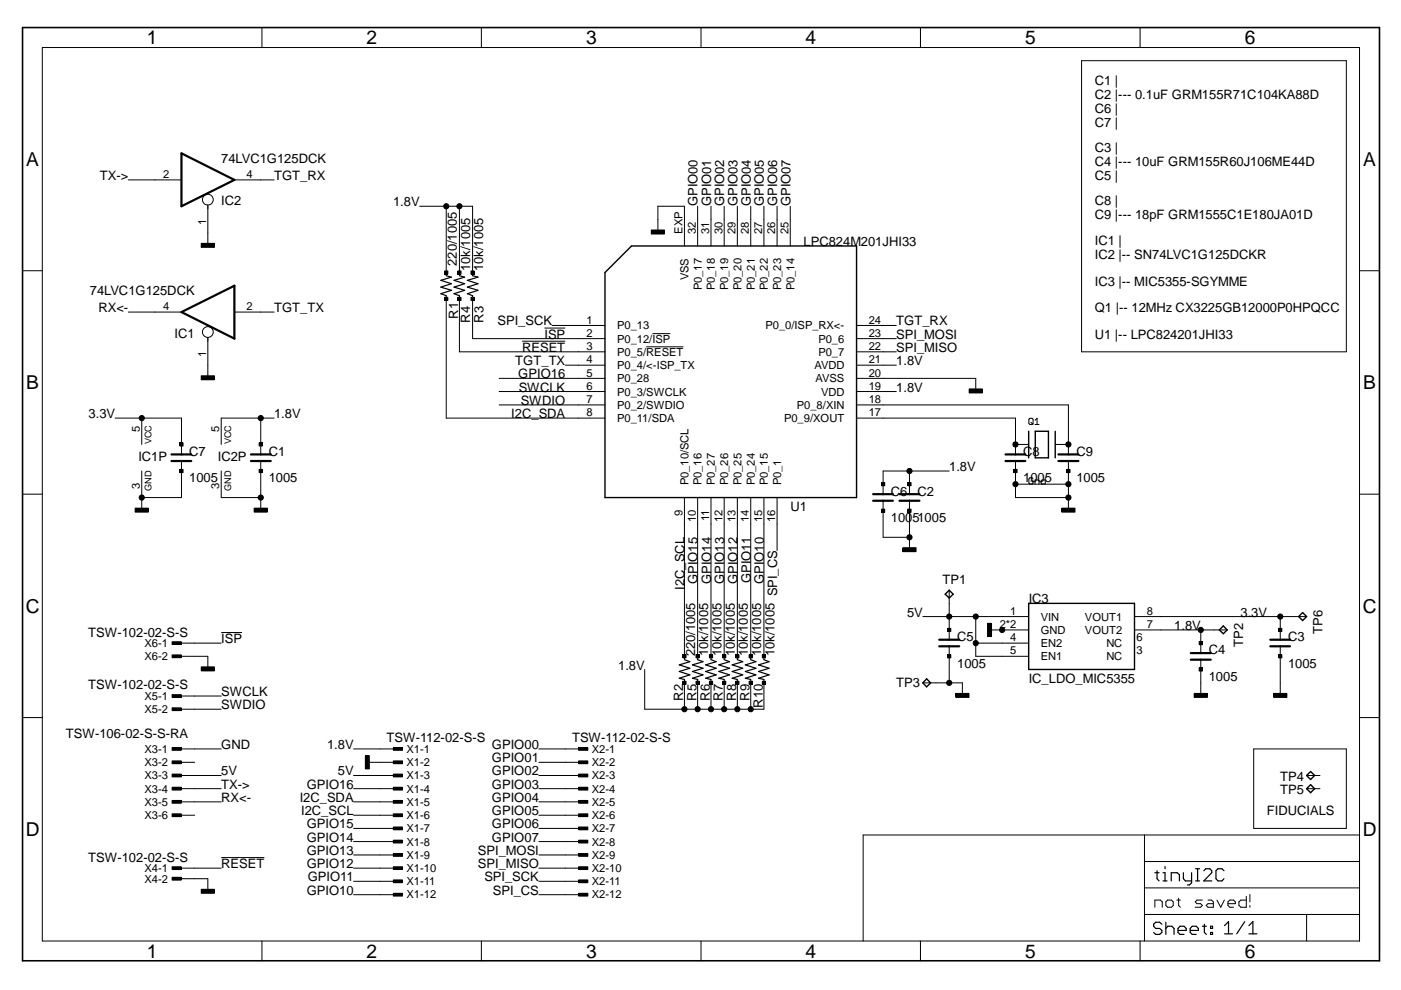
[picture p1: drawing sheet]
<svg xmlns="http://www.w3.org/2000/svg" width="297mm" height="210mm" viewBox="0 0 297 210" stroke-linecap="round" stroke-linejoin="round" font-family="sans-serif">
<g fill="none" stroke="#000" stroke-width=".21">
<path d="M9 10.1h279.2v189.4h-279.2zM55.5 5.8v4.3M102.1 5.8v4.3M148.6 5.8v4.3M195.2 5.8v4.3M229.3 12.9h56.2v61.7h-56.2zM241.7 5.8v4.3M27.2 38.1h11.3M49.7 38.1h8.4M4.8 57.4h4.2M42.7 51.6h2.8v.9h-2.8zM44.1 43.4v8.8"/>
<path d="M89 43.7h11.2v14.8M94.3 57.4h.7v.7h-.7zM94.6 43.7v14.8M97.1 57.4h.6v.7h-.6zM97.4 43.7v14.8M99.9 57.4h.6v.7h-.6zM138.1 48.8h2.8v.8h-2.8zM139.5 49.4v-5.7h5.6v8.5M147.9 43.7v8.5M150.7 43.7v8.5M153.5 43.7v8.5M156.3 43.7v8.5"/>
<path d="M159.2 43.7v8.5M162 43.7v8.5M164.8 43.7v8.5M167.6 43.7v8.5M288.2 57.4h4.3M27.2 66.2h11.3M42.7 79.7h2.8v.8h-2.8zM44.1 71.5v8.7M49.7 66.2h8.4M94.3 63h.7v.7h-.7zM94.6 62.7v25.9h33.7M97.1 63h.6v.7h-.6z"/>
<path d="M97.4 62.7v11.9h30.9M99.9 63h.6v.7h-.6zM100.2 62.7v9.1h28.1M110.7 72.3h9.1M115.4 69.6h4.4M117 69h11.3M119.8 77.4h8.5M137 73.5h7.9M138.3 70.7h3.8M181.6 74.6h8.4M181.6 69h8.4M181.6 77.4h8.4"/>
<path d="M181.6 71.8h8.4M24.4 88.6h14.1v7.8M30.1 88.6v5.6M30.1 99.9v8.4M38.1 93.9h.7v.7h-.7zM38.1 99.5h.7v.7h-.7zM38.5 97.7v7.8h-8.4M46.9 99.9v5.6h8.4M54.9 93.9h.7v.7h-.7zM54.9 99.5h.7v.7h-.7zM55.3 88.6v7.8M55.3 97.7v10.6"/>
<path d="M58.1 88.6h-11.2v5.6M105.8 85.9h22.5M105.8 83h22.5M105.8 80.2h22.5M181.6 85.9h44.9v10.5M181.6 83h8.4M181.6 88.6h33.7v7.8M181.6 80.2h25.3v2.8M192.8 99.9v4.9M201.2 99.9h-14v4.9M205.5 82.5h2.8v.8h-2.8zM215 93.9h.6v.7h-.6z"/>
<path d="M215 99.5h.6v.7h-.6zM215.3 94.2h2.8M215.3 97.7v7.8h11.2M218.4 88.7h.4l.2 .2v.9l-.2 .2h-.4l-.3-.2v-.9zM218.6 89.5l.4 .5M219.5 90h.8M219.5 89.1l.4-.4v1.3M223.7 94.2h2.8M226.2 93.9h.7v.7h-.7zM226.2 99.5h.7v.7h-.7zM226.5 97.7v10.6M4.8 104.8h4.2"/>
<path d="M28.7 107.7h2.8v.9h-2.8zM53.9 107.7h2.8v.9h-2.8zM145.1 105.5v34.4M147.9 105.5v34.4M150.7 105.5v34.4M153.5 105.5v34.4M156.3 105.5v34.4M159.2 105.5v34.4M162 105.5v34.4M164.8 105.5v11.2M186.9 102.3h.7v.7h-.7zM186.9 107.9h.7v.7h-.7z"/>
<path d="M187.2 106.2v7.7h5.6M191.4 116.1h2.8v.9h-2.8zM192.5 102.3h.7v.7h-.7zM192.5 107.9h.7v.7h-.7zM192.8 106.2v10.5M215.3 102.7h11.2M219 101.6l-.2-.3h-.4l-.3 .3v.8l.3 .2h.4l.2-.2v-.4h-.4M219.5 102.6v-.8h.6l.2 .2v.6M221.6 101.3v1.3h-.7l-.2-.2v-.4l.2-.2h.7M225.1 107.7h2.8v.9h-2.8zM288.2 104.8h4.3M36.5 136.1h1.9v.6h-1.9z"/>
<path d="M36.5 138.9h1.9v.5h-1.9zM38.5 139.1h5.6v2.8M38.5 136.4h8.4M46.9 134.1h4.4M144.8 138.8h.7v.7h-.7zM147.6 138.8h.6v.7h-.6zM150.4 138.8h.7v.7h-.7zM153.2 138.8h.7v.7h-.7zM156 138.8h.7v.7h-.7zM158.8 138.8h.7v.7h-.7zM161.6 138.8h.7v.7h-.7zM195.7 130.7h22.4"/>
<path d="M200.9 133.2h.7v.7h-.7zM200.9 138.8h.7v.7h-.7zM201.2 125.1v10.5M201.2 137v7.8M206.9 130.7v8.4h11.2M206.9 136.4h11.2M209.4 132.2h.8v2.8h-.8zM209.7 133.6h8.4M240.5 133.6h19.7M240.5 130.7h36.5M254.3 136h.6v.7h-.6zM254.6 133.6v4.9"/>
<path d="M254.6 139.9v7.7M271.1 133.2h.7v.7h-.7zM271.1 138.8h.7v.7h-.7zM271.4 130.7v4.9M271.4 137v10.6M4.8 152.1h4.2M36.5 158.5h1.9v.6h-1.9zM36.5 147.3h1.9v.6h-1.9zM36.5 150.1h1.9v.6h-1.9zM38.5 158.8h8.4M38.5 147.6h8.4M38.5 150.4h8.4"/>
<path d="M42.7 141.4h2.8v.8h-2.8zM75 158.8h8.4M83.4 158.5h1.9v.6h-1.9zM114.3 158.8h8.4M122.7 158.5h1.9v.6h-1.9zM136.7 141.9v8.5h25.3v-6.3M144.8 144.4h.7v.7h-.7zM145.1 144.1v6.3M147.6 144.4h.6v.7h-.6zM147.9 144.1v6.3M150.4 144.4h.7v.7h-.7zM150.7 144.1v6.3"/>
<path d="M153.2 144.4h.7v.7h-.7zM153.5 144.1v6.3M156 144.4h.7v.7h-.7zM156.3 144.1v6.3M158.8 144.4h.7v.7h-.7zM159.2 144.1v6.3M161.6 144.4h.7v.7h-.7zM195.7 144.8h8.3v2.8M202.6 147h2.8v.9h-2.8zM253.2 147h2.8v.9h-2.8zM254.3 141.6h.6v.7h-.6zM265.8 158.8h19.7v16.8h-19.7z"/>
<path d="M270 147h2.8v.9h-2.8zM288.2 152.1h4.3M36.5 161.3h1.9v.6h-1.9zM36.5 164.1h1.9v.6h-1.9zM36.5 166.9h1.9v.6h-1.9zM36.5 169.7h1.9v.6h-1.9zM36.5 172.6h1.9v.5h-1.9zM38.5 161.6h2.8M38.5 164.4h8.4M38.5 167.2h8.4M38.5 170h8.4M38.5 172.8h2.8"/>
<path d="M75 164.4h8.4M75 167.2h8.4M75 170h8.4M75 172.8h8.4M75 175.6h8.4M75 178.4h8.4M77.5 160.2h.8v2.8h-.8zM77.8 161.6h5.6M83.4 161.3h1.9v.6h-1.9zM83.4 164.1h1.9v.6h-1.9zM83.4 166.9h1.9v.6h-1.9zM83.4 169.7h1.9v.6h-1.9z"/>
<path d="M83.4 172.6h1.9v.5h-1.9zM83.4 175.3h1.9v.6h-1.9zM83.4 178.1h1.9v.6h-1.9zM114.3 161.6h8.4M114.3 164.4h8.4M114.3 167.2h8.4M114.3 170h8.4M114.3 172.8h8.4M114.3 175.6h8.4M114.3 178.4h8.4M122.7 161.3h1.9v.6h-1.9zM122.7 164.1h1.9v.6h-1.9z"/>
<path d="M122.7 166.9h1.9v.6h-1.9zM122.7 169.7h1.9v.6h-1.9zM122.7 172.6h1.9v.5h-1.9zM122.7 175.3h1.9v.6h-1.9zM122.7 178.1h1.9v.6h-1.9zM242.7 177v22.5M277 164.4h2.9M277 167.2h2.9M288.2 177h-105.2v22.5M36.5 183.8h1.9v.6h-1.9zM36.5 186h1.9v.6h-1.9zM38.5 186.3h5.6v2.8"/>
<path d="M38.5 184.1h8.4M42.7 188.6h2.8v.8h-2.8zM46.9 181.8h9.1M55.5 199.5v4.2M75 181.3h8.4M75 184.1h8.4M75 186.9h8.4M75 189.7h8.4M83.4 181h1.9v.6h-1.9zM83.4 183.8h1.9v.6h-1.9zM83.4 186.6h1.9v.6h-1.9zM83.4 189.4h1.9v.6h-1.9z"/>
<path d="M102.1 199.5v4.2M114.3 181.3h8.4M114.3 184.1h8.4M114.3 186.9h8.4M114.3 189.7h8.4M122.7 181h1.9v.6h-1.9zM122.7 183.8h1.9v.6h-1.9zM122.7 186.6h1.9v.6h-1.9zM122.7 189.4h1.9v.6h-1.9zM148.6 199.5v4.2M195.2 199.5v4.2M241.7 199.5v4.2"/>
<path d="M242.7 193.9h45.5M242.7 188.3h45.5M242.7 182.7h45.5M244.9 192.4v-1.6h1.1l.4 .4v1.2M247.2 191.2l.4-.4h.8l.3 .4v.8l-.3 .4h-.8l-.4-.4zM249.5 190.8h.8M249.9 190.5v1.5l.4 .4M254.9 190.8h-1.1l-.4 .4 .4 .4h.7l.4 .4-.4 .4h-1.1M256.1 190.8h.8l.4 .4v1.2h-1.2l-.4-.4 .4-.4h1.2M258 190.8l.8 1.6 .8-1.6M260.3 191.6h1.6v-.4l-.4-.4h-.7l-.5 .4v.8l.5 .4h.7M264.2 190v2.4h-1.1l-.4-.4v-.8l.4-.4h1.1"/>
<path d="M265 189.7v1.5M265 192v.4M277 193.9v5.6"/>
<circle cx="44.1" cy="42.3" r="1.14"/>
<circle cx="94.6" cy="43.7" r=".55"/>
<circle cx="97.4" cy="43.7" r=".55"/>
<circle cx="44.1" cy="70.4" r="1.14"/>
<circle cx="30.1" cy="88.6" r=".55"/>
<circle cx="55.3" cy="88.6" r=".55"/>
<circle cx="192.8" cy="99.9" r=".55"/>
<circle cx="215.3" cy="94.2" r=".55"/>
<circle cx="226.5" cy="94.2" r=".55"/>
<circle cx="30.1" cy="105.5" r=".55"/>
<circle cx="55.3" cy="105.5" r=".55"/>
<circle cx="192.8" cy="113.9" r=".55"/>
<circle cx="215.3" cy="102.7" r=".55"/>
<circle cx="226.5" cy="105.5" r=".55"/>
<circle cx="226.5" cy="102.7" r=".55"/>
<circle cx="201.3" cy="130.7" r=".55"/>
<circle cx="206.9" cy="130.7" r=".55"/>
<circle cx="206.9" cy="136.4" r=".55"/>
<circle cx="212.5" cy="133.6" r=".55"/>
<circle cx="254.6" cy="133.6" r=".55"/>
<circle cx="271.4" cy="130.7" r=".55"/>
<circle cx="145.1" cy="150.4" r=".55"/>
<circle cx="147.9" cy="150.4" r=".55"/>
<circle cx="150.7" cy="150.4" r=".55"/>
<circle cx="153.5" cy="150.4" r=".55"/>
<circle cx="156.3" cy="150.4" r=".55"/>
<circle cx="159.2" cy="150.4" r=".55"/>
<circle cx="201.3" cy="144.8" r=".55"/>
</g>
<g fill="none" stroke="#000" stroke-width=".25">
<path d="M94.6 58.5l1.1 .3-2.2 .6 2.2 .8-2.2 .7 2.2 .7-2.2 .7 1.1 .4M97.4 58.5l1.1 .3-2.2 .6 2.2 .8-2.2 .7 2.2 .7-2.2 .7 1.1 .4M100.2 58.5l1.1 .3-2.2 .6 2.2 .8-2.2 .7 2.2 .7-2.2 .7 1.1 .4M145.1 139.9l1.2 .4-2.3 .7 2.3 .7-2.3 .7 2.3 .7-2.3 .7 1.1 .3M147.9 139.9l1.2 .4-2.3 .7 2.3 .7-2.3 .7 2.3 .7-2.3 .7 1.1 .3M150.7 139.9l1.1 .4-2.2 .7 2.2 .7-2.2 .7 2.2 .7-2.2 .7 1.1 .3M153.5 139.9l1.2 .4-2.3 .7 2.3 .7-2.3 .7 2.3 .7-2.3 .7 1.1 .3M156.3 139.9l1.2 .4-2.3 .7 2.3 .7-2.3 .7 2.3 .7-2.3 .7 1.1 .3M159.2 139.9l1.1 .4-2.3 .7 2.3 .7-2.3 .7 2.3 .7-2.3 .7 1.2 .3M162 139.9l1.1 .4-2.3 .7 2.3 .7-2.3 .7 2.3 .7-2.3 .7 1.2 .3M244.9 185h.8M245.3 184.6v1.7l.4 .5"/>
<path d="M246.3 196l-.4-.5h-.9l-.4 .5v.4l.4 .4h.9l.4 .5v.4l-.4 .4h-.9l-.4-.4M246.6 185h.4v1.8M246.6 186.8h.8M247 183.7v.5M247.2 195.5v2.6M247.2 196.8l.4-.4h.9l.4 .4v1.3M248.3 186.8v-1.8h1.3l.5 .5v1.3M249.8 197.3h1.7v-.5l-.5-.4h-.8l-.4 .4v.9l.4 .4h.8M250.9 185v1.3l.4 .5h1.3M252.3 197.3h1.8v-.5l-.5-.4h-.8l-.5 .4v.9l.5 .4h.8M252.6 185v2.2l-.4 .4h-.4M253.5 186.8h.8"/>
<path d="M253.5 184.2h.8M253.9 184.2v2.6M254.9 196.4h.9M255.2 184.6l.4-.4h.9l.4 .4v.4l-1.7 1.8h1.7M255.4 196v1.7l.4 .4M256.7 196.4h.4v.4h-.4zM256.7 197.7h.4v.4h-.4zM259.5 184.6l-.4-.4h-.9l-.4 .4v1.7l.4 .5h.9l.4-.5M259.6 196.3l.9-.9v2.6M259.6 198h1.7M263.9 195.4l-1.7 2.6M264.8 198h1.7"/>
<path d="M264.8 196.3l.8-.9v2.6"/>
</g>
<path d="M4.8 5.8h287.7v197.9h-287.7z" fill="none" stroke="#000" stroke-width=".34"/>
<g fill="#000">
<path d="M42.7 51.6h2.8v.9h-2.8z" fill-rule="evenodd"/>
<path d="M94.3 57.4h.7v.7h-.7z" fill-rule="evenodd"/>
<path d="M97.1 57.4h.6v.7h-.6z" fill-rule="evenodd"/>
<path d="M99.9 57.4h.6v.7h-.6z" fill-rule="evenodd"/>
<path d="M138.1 48.8h2.8v.8h-2.8z" fill-rule="evenodd"/>
<path d="M42.7 79.7h2.8v.8h-2.8z" fill-rule="evenodd"/>
<path d="M94.3 63h.7v.7h-.7z" fill-rule="evenodd"/>
<path d="M97.1 63h.6v.7h-.6z" fill-rule="evenodd"/>
<path d="M99.9 63h.6v.7h-.6z" fill-rule="evenodd"/>
<path d="M38.1 93.9h.7v.7h-.7z" fill-rule="evenodd"/>
<path d="M38.1 99.5h.7v.7h-.7z" fill-rule="evenodd"/>
<path d="M54.9 93.9h.7v.7h-.7z" fill-rule="evenodd"/>
<path d="M54.9 99.5h.7v.7h-.7z" fill-rule="evenodd"/>
<path d="M205.5 82.5h2.8v.8h-2.8z" fill-rule="evenodd"/>
<path d="M215 93.9h.6v.7h-.6z" fill-rule="evenodd"/>
<path d="M215 99.5h.6v.7h-.6z" fill-rule="evenodd"/>
<path d="M226.2 93.9h.7v.7h-.7z" fill-rule="evenodd"/>
<path d="M226.2 99.5h.7v.7h-.7z" fill-rule="evenodd"/>
<path d="M28.7 107.7h2.8v.9h-2.8z" fill-rule="evenodd"/>
<path d="M53.9 107.7h2.8v.9h-2.8z" fill-rule="evenodd"/>
<path d="M186.9 102.3h.7v.7h-.7z" fill-rule="evenodd"/>
<path d="M186.9 107.9h.7v.7h-.7z" fill-rule="evenodd"/>
<path d="M191.4 116.1h2.8v.9h-2.8z" fill-rule="evenodd"/>
<path d="M192.5 102.3h.7v.7h-.7z" fill-rule="evenodd"/>
<path d="M192.5 107.9h.7v.7h-.7z" fill-rule="evenodd"/>
<path d="M225.1 107.7h2.8v.9h-2.8z" fill-rule="evenodd"/>
<path d="M36.5 136.1h1.9v.6h-1.9z" fill-rule="evenodd"/>
<path d="M36.5 138.9h1.9v.5h-1.9z" fill-rule="evenodd"/>
<path d="M144.8 138.8h.7v.7h-.7z" fill-rule="evenodd"/>
<path d="M147.6 138.8h.6v.7h-.6z" fill-rule="evenodd"/>
<path d="M150.4 138.8h.7v.7h-.7z" fill-rule="evenodd"/>
<path d="M153.2 138.8h.7v.7h-.7z" fill-rule="evenodd"/>
<path d="M156 138.8h.7v.7h-.7z" fill-rule="evenodd"/>
<path d="M158.8 138.8h.7v.7h-.7z" fill-rule="evenodd"/>
<path d="M161.6 138.8h.7v.7h-.7z" fill-rule="evenodd"/>
<path d="M200.9 133.2h.7v.7h-.7z" fill-rule="evenodd"/>
<path d="M200.9 138.8h.7v.7h-.7z" fill-rule="evenodd"/>
<path d="M209.4 132.2h.8v2.8h-.8z" fill-rule="evenodd"/>
<path d="M254.3 136h.6v.7h-.6z" fill-rule="evenodd"/>
<path d="M271.1 133.2h.7v.7h-.7z" fill-rule="evenodd"/>
<path d="M271.1 138.8h.7v.7h-.7z" fill-rule="evenodd"/>
<path d="M36.5 158.5h1.9v.6h-1.9z" fill-rule="evenodd"/>
<path d="M36.5 147.3h1.9v.6h-1.9z" fill-rule="evenodd"/>
<path d="M36.5 150.1h1.9v.6h-1.9z" fill-rule="evenodd"/>
<path d="M42.7 141.4h2.8v.8h-2.8z" fill-rule="evenodd"/>
<path d="M83.4 158.5h1.9v.6h-1.9z" fill-rule="evenodd"/>
<path d="M122.7 158.5h1.9v.6h-1.9z" fill-rule="evenodd"/>
<path d="M144.8 144.4h.7v.7h-.7z" fill-rule="evenodd"/>
<path d="M147.6 144.4h.6v.7h-.6z" fill-rule="evenodd"/>
<path d="M150.4 144.4h.7v.7h-.7z" fill-rule="evenodd"/>
<path d="M153.2 144.4h.7v.7h-.7z" fill-rule="evenodd"/>
<path d="M156 144.4h.7v.7h-.7z" fill-rule="evenodd"/>
<path d="M158.8 144.4h.7v.7h-.7z" fill-rule="evenodd"/>
<path d="M161.6 144.4h.7v.7h-.7z" fill-rule="evenodd"/>
<path d="M202.6 147h2.8v.9h-2.8z" fill-rule="evenodd"/>
<path d="M253.2 147h2.8v.9h-2.8z" fill-rule="evenodd"/>
<path d="M254.3 141.6h.6v.7h-.6z" fill-rule="evenodd"/>
<path d="M270 147h2.8v.9h-2.8z" fill-rule="evenodd"/>
<path d="M36.5 161.3h1.9v.6h-1.9z" fill-rule="evenodd"/>
<path d="M36.5 164.1h1.9v.6h-1.9z" fill-rule="evenodd"/>
<path d="M36.5 166.9h1.9v.6h-1.9z" fill-rule="evenodd"/>
<path d="M36.5 169.7h1.9v.6h-1.9z" fill-rule="evenodd"/>
<path d="M36.5 172.6h1.9v.5h-1.9z" fill-rule="evenodd"/>
<path d="M77.5 160.2h.8v2.8h-.8z" fill-rule="evenodd"/>
<path d="M83.4 161.3h1.9v.6h-1.9z" fill-rule="evenodd"/>
<path d="M83.4 164.1h1.9v.6h-1.9z" fill-rule="evenodd"/>
<path d="M83.4 166.9h1.9v.6h-1.9z" fill-rule="evenodd"/>
<path d="M83.4 169.7h1.9v.6h-1.9z" fill-rule="evenodd"/>
<path d="M83.4 172.6h1.9v.5h-1.9z" fill-rule="evenodd"/>
<path d="M83.4 175.3h1.9v.6h-1.9z" fill-rule="evenodd"/>
<path d="M83.4 178.1h1.9v.6h-1.9z" fill-rule="evenodd"/>
<path d="M122.7 161.3h1.9v.6h-1.9z" fill-rule="evenodd"/>
<path d="M122.7 164.1h1.9v.6h-1.9z" fill-rule="evenodd"/>
<path d="M122.7 166.9h1.9v.6h-1.9z" fill-rule="evenodd"/>
<path d="M122.7 169.7h1.9v.6h-1.9z" fill-rule="evenodd"/>
<path d="M122.7 172.6h1.9v.5h-1.9z" fill-rule="evenodd"/>
<path d="M122.7 175.3h1.9v.6h-1.9z" fill-rule="evenodd"/>
<path d="M122.7 178.1h1.9v.6h-1.9z" fill-rule="evenodd"/>
<path d="M36.5 183.8h1.9v.6h-1.9z" fill-rule="evenodd"/>
<path d="M36.5 186h1.9v.6h-1.9z" fill-rule="evenodd"/>
<path d="M42.7 188.6h2.8v.8h-2.8z" fill-rule="evenodd"/>
<path d="M83.4 181h1.9v.6h-1.9z" fill-rule="evenodd"/>
<path d="M83.4 183.8h1.9v.6h-1.9z" fill-rule="evenodd"/>
<path d="M83.4 186.6h1.9v.6h-1.9z" fill-rule="evenodd"/>
<path d="M83.4 189.4h1.9v.6h-1.9z" fill-rule="evenodd"/>
<path d="M122.7 181h1.9v.6h-1.9z" fill-rule="evenodd"/>
<path d="M122.7 183.8h1.9v.6h-1.9z" fill-rule="evenodd"/>
<path d="M122.7 186.6h1.9v.6h-1.9z" fill-rule="evenodd"/>
<path d="M122.7 189.4h1.9v.6h-1.9z" fill-rule="evenodd"/>
<circle cx="94.6" cy="43.7" r=".55"/>
<circle cx="97.4" cy="43.7" r=".55"/>
<circle cx="30.1" cy="88.6" r=".55"/>
<circle cx="55.3" cy="88.6" r=".55"/>
<circle cx="192.8" cy="99.9" r=".55"/>
<circle cx="215.3" cy="94.2" r=".55"/>
<circle cx="226.5" cy="94.2" r=".55"/>
<circle cx="30.1" cy="105.5" r=".55"/>
<circle cx="55.3" cy="105.5" r=".55"/>
<circle cx="192.8" cy="113.9" r=".55"/>
<circle cx="215.3" cy="102.7" r=".55"/>
<circle cx="226.5" cy="105.5" r=".55"/>
<circle cx="226.5" cy="102.7" r=".55"/>
<circle cx="201.3" cy="130.7" r=".55"/>
<circle cx="206.9" cy="130.7" r=".55"/>
<circle cx="206.9" cy="136.4" r=".55"/>
<circle cx="212.5" cy="133.6" r=".55"/>
<circle cx="254.6" cy="133.6" r=".55"/>
<circle cx="271.4" cy="130.7" r=".55"/>
<circle cx="145.1" cy="150.4" r=".55"/>
<circle cx="147.9" cy="150.4" r=".55"/>
<circle cx="150.7" cy="150.4" r=".55"/>
<circle cx="153.5" cy="150.4" r=".55"/>
<circle cx="156.3" cy="150.4" r=".55"/>
<circle cx="159.2" cy="150.4" r=".55"/>
<circle cx="201.3" cy="144.8" r=".55"/>
</g>
<path d="M128.3 57.8l5.6-5.6h47.7v53.3h-53.3zM218.1 91.4v5.7M219.5 91.4h2.8v5.7h-2.8zM223.7 91.4v5.7M200.4 126l.8-.9 .9 .9-.9 .8zM218.1 127.9h22.4v14h-22.4zM258.5 133.6l.9-.9 .8 .9-.8 .8zM275.3 130.7l.9-.8 .8 .8-.8 .9zM196.5 143.9l.8 .9-.8 .8-.8-.8zM277.9 163.6l.8 .8-.8 .9-.9-.9zM277.9 166.4l.8 .8-.8 .9-.9-.9z" fill="none" stroke="#000" stroke-width=".3"/>
<g fill="none" stroke="#000" stroke-width=".47">
<path d="M38.5 32.5l11.2 5.6-11.2 5.6zM38.5 66.2l11.2-5.6v11.2zM36.4 96.4h4.2M36.4 97.7h4.2M53.2 96.4h4.2M53.2 97.7h4.2M213.2 96.4h4.2M213.2 97.7h4.2M224.4 96.4h4.2M224.4 97.7h4.2M185.1 104.8h4.2M185.1 106.2h4.2"/>
<path d="M190.7 104.8h4.2M190.7 106.2h4.2M199.1 135.6h4.3M199.1 137h4.3M252.5 138.5h4.2M252.5 139.9h4.2M269.3 135.6h4.2M269.3 137h4.2"/>
</g>
<g font-size="4.1">
<text x="31.2" y="9.4">1</text>
<text x="77.7" y="9.4">2</text>
<text x="124.2" y="9.4">3</text>
<text x="170.8" y="9.4">4</text>
<text x="217.3" y="9.4">5</text>
<text x="263.9" y="9.4">6</text>
<text x="5.5" y="35.2">A</text>
<text x="289" y="35.2">A</text>
<text x="5.5" y="82.5">B</text>
<text x="289" y="82.5">B</text>
<text x="5.5" y="129.9">C</text>
<text x="288.9" y="129.9">C</text>
<text x="5.5" y="177.2">D</text>
<text x="288.9" y="177.2">D</text>
<text x="31.2" y="203">1</text>
<text x="77.7" y="203">2</text>
<text x="124.2" y="203">3</text>
<text x="170.8" y="203">4</text>
<text x="217.3" y="203">5</text>
<text x="263.9" y="203">6</text>
</g>
<g font-size="2.8">
<text x="232.1" y="18">C1 |</text>
<text x="232.1" y="21">C2 |--- 0.1uF GRM155R71C104KA88D</text>
<text x="232.1" y="23.9">C6 |</text>
<text x="232.1" y="26.9">C7 |</text>
<text x="46.9" y="34.5">74LVC1G125DCK</text>
<text x="232.1" y="32.2">C3 |</text>
<text x="232.1" y="35.2">C4 |--- 10uF GRM155R60J106ME44D</text>
<text x="21.2" y="38.1">TX-&gt;</text>
<text x="58.1" y="38.1">TGT_RX</text>
<text x="232.1" y="38.1">C5 |</text>
<text x="46.9" y="43.6">IC2</text>
<text x="83.4" y="43.7">1.8V</text>
<text x="147.9" y="43.7" transform="rotate(-90 147.9 43.7)">GPIO00</text>
<text x="150.7" y="43.7" transform="rotate(-90 150.7 43.7)">GPIO01</text>
<text x="153.5" y="43.7" transform="rotate(-90 153.5 43.7)">GPIO02</text>
<text x="156.3" y="43.7" transform="rotate(-90 156.3 43.7)">GPIO03</text>
<text x="159.2" y="43.7" transform="rotate(-90 159.2 43.7)">GPIO04</text>
<text x="162" y="43.7" transform="rotate(-90 162 43.7)">GPIO05</text>
<text x="164.8" y="43.7" transform="rotate(-90 164.8 43.7)">GPIO06</text>
<text x="167.6" y="43.7" transform="rotate(-90 167.6 43.7)">GPIO07</text>
<text x="232.1" y="43.6">C8 |</text>
<text x="232.1" y="46.5">C9 |--- 18pF GRM1555C1E180JA01D</text>
<text x="170.4" y="52.2">LPC824M201JHI33</text>
<text x="232.1" y="52">IC1 |</text>
<text x="96.9" y="56.3" transform="rotate(-90 96.9 56.3)">220/1005</text>
<text x="99.6" y="57.5" transform="rotate(-90 99.6 57.5)">10k/1005</text>
<text x="102.4" y="57.5" transform="rotate(-90 102.4 57.5)">10k/1005</text>
<text x="232.1" y="54.9">IC2 |-- SN74LVC1G125DCKR</text>
<text x="19" y="62.5">74LVC1G125DCK</text>
<text x="232.1" y="60.6">IC3 |-- MIC5355-SGYMME</text>
<text x="20.9" y="66.2">RX&lt;-</text>
<text x="37" y="71.6">IC1</text>
<text x="58.1" y="66.2">TGT_TX</text>
<text x="97.2" y="67.6" transform="rotate(-90 97.2 67.6)">R1</text>
<text x="99.7" y="68.5" transform="rotate(-90 99.7 68.5)">R4</text>
<text x="102.5" y="68.5" transform="rotate(-90 102.5 68.5)">R3</text>
<text x="105.5" y="69">SPI_SCK</text>
<text x="115.4" y="71.8">ISP</text>
<text x="190" y="69">TGT_RX</text>
<text x="190" y="71.8">SPI_MOSI</text>
<text x="232.1" y="71.8">U1 |-- LPC824201JHI33</text>
<text x="232.1" y="66.2">Q1 |-- 12MHz CX3225GB12000P0HPQCC</text>
<text x="109.3" y="77.4">TGT_TX</text>
<text x="110.7" y="74.6">RESET</text>
<text x="190" y="77.4">1.8V</text>
<text x="190" y="74.6">SPI_MISO</text>
<text x="109.9" y="80.2">GPIO16</text>
<text x="110" y="83">SWCLK</text>
<text x="190" y="83">1.8V</text>
<text x="18.8" y="88.6">3.3V</text>
<text x="58.1" y="88.6">1.8V</text>
<text x="108.4" y="88.6">I2C_SDA</text>
<text x="110.4" y="85.9">SWDIO</text>
<text x="29.3" y="97.7">IC1P</text>
<text x="40.1" y="96.6">C7</text>
<text x="46.2" y="97.7">IC2P</text>
<text x="57" y="96.6">C1</text>
<text x="201.2" y="99.9">1.8V</text>
<text x="217" y="96.6">C8</text>
<text x="228.2" y="96.6">C9</text>
<text x="40.1" y="102.2">1005</text>
<text x="57" y="102.2">1005</text>
<text x="188.9" y="105.1">C6</text>
<text x="194.5" y="105.1">C2</text>
<text x="217" y="102.2">1005</text>
<text x="228.2" y="102.2">1005</text>
<text x="167.6" y="108.3">U1</text>
<text x="188.9" y="110.7">10051005</text>
<text x="145.1" y="125.1" transform="rotate(-90 145.1 125.1)">I2C_SCL</text>
<text x="147.9" y="123.9" transform="rotate(-90 147.9 123.9)">GPIO15</text>
<text x="150.7" y="123.9" transform="rotate(-90 150.7 123.9)">GPIO14</text>
<text x="153.5" y="123.9" transform="rotate(-90 153.5 123.9)">GPIO13</text>
<text x="156.3" y="123.9" transform="rotate(-90 156.3 123.9)">GPIO12</text>
<text x="159.2" y="123.7" transform="rotate(-90 159.2 123.7)">GPIO11</text>
<text x="162" y="123.9" transform="rotate(-90 162 123.9)">GPIO10</text>
<text x="199.9" y="123.7">TP1</text>
<text x="192.3" y="130.7">5V</text>
<text x="218.1" y="127.9">IC3</text>
<text x="263" y="130.7">3.3V</text>
<text x="18.7" y="135">TSW-102-02-S-S</text>
<text x="46.9" y="136.4">ISP</text>
<text x="202.9" y="135.9">C5</text>
<text x="249" y="133.6">1.8V</text>
<text x="263.6" y="137.2" transform="rotate(-90 263.6 137.2)">TP2</text>
<text x="273.1" y="135.9">C3</text>
<text x="280.4" y="134.4" transform="rotate(-90 280.4 134.4)">TP6</text>
<text x="131.1" y="142">1.8V</text>
<text x="147.4" y="139.1" transform="rotate(-90 147.4 139.1)">220/1005</text>
<text x="150.2" y="139.1" transform="rotate(-90 150.2 139.1)">10k/1005</text>
<text x="153" y="139.1" transform="rotate(-90 153 139.1)">10k/1005</text>
<text x="155.8" y="139.1" transform="rotate(-90 155.8 139.1)">10k/1005</text>
<text x="158.6" y="139.1" transform="rotate(-90 158.6 139.1)">10k/1005</text>
<text x="161.4" y="139.1" transform="rotate(-90 161.4 139.1)">10k/1005</text>
<text x="164.2" y="139.1" transform="rotate(-90 164.2 139.1)">10k/1005 SPI_CS</text>
<text x="202.9" y="141.6">1005</text>
<text x="256.3" y="138.7">C4</text>
<text x="273.1" y="141.6">1005</text>
<text x="18.7" y="146.2">TSW-102-02-S-S</text>
<text x="46.9" y="147.6">SWCLK</text>
<text x="144.9" y="148.5" transform="rotate(-90 144.9 148.5)">R2</text>
<text x="147.7" y="148.5" transform="rotate(-90 147.7 148.5)">R5</text>
<text x="150.5" y="148.5" transform="rotate(-90 150.5 148.5)">R6</text>
<text x="153.3" y="148.5" transform="rotate(-90 153.3 148.5)">R7</text>
<text x="156.1" y="148.5" transform="rotate(-90 156.1 148.5)">R8</text>
<text x="158.9" y="148.5" transform="rotate(-90 158.9 148.5)">R9</text>
<text x="190" y="145.6">TP3</text>
<text x="218.1" y="144.8">IC_LDO_MIC5355</text>
<text x="256.3" y="144.4">1005</text>
<text x="46.9" y="150.4">SWDIO</text>
<text x="161.7" y="150.1" transform="rotate(-90 161.7 150.1)">R10</text>
<text x="14" y="156.5">TSW-106-02-S-S-RA</text>
<text x="46.9" y="158.8">GND</text>
<text x="69.3" y="158.8">1.8V</text>
<text x="82" y="157.4">TSW-112-02-S-S</text>
<text x="104.3" y="161.6">GPIO01</text>
<text x="104.3" y="158.8">GPIO00</text>
<text x="121.3" y="157.4">TSW-112-02-S-S</text>
<text x="46.9" y="164.4">5V</text>
<text x="46.9" y="167.2">TX-&gt;</text>
<text x="65" y="167.2">GPIO16</text>
<text x="71.6" y="164.4">5V</text>
<text x="104.3" y="167.2">GPIO03</text>
<text x="104.3" y="164.4">GPIO02</text>
<text x="271.4" y="165.5">TP4</text>
<text x="46.9" y="170">RX&lt;-</text>
<text x="63.5" y="170">I2C_SDA</text>
<text x="63.8" y="172.8">I2C_SCL</text>
<text x="104.3" y="172.8">GPIO05</text>
<text x="104.3" y="170">GPIO04</text>
<text x="268.6" y="172.8">FIDUCIALS</text>
<text x="271.4" y="168.4">TP5</text>
<text x="65" y="175.6">GPIO15</text>
<text x="65" y="178.4">GPIO14</text>
<text x="104.3" y="178.4">GPIO07</text>
<text x="104.3" y="175.6">GPIO06</text>
<text x="18.7" y="182.7">TSW-102-02-S-S</text>
<text x="46.9" y="184.1">RESET</text>
<text x="65" y="181.3">GPIO13</text>
<text x="65" y="184.1">GPIO12</text>
<text x="101.3" y="184.1">SPI_MISO</text>
<text x="101.3" y="181.3">SPI_MOSI</text>
<text x="65" y="189.7">GPIO10</text>
<text x="65.2" y="186.9">GPIO11</text>
<text x="102.7" y="186.9">SPI_SCK</text>
<text x="104.5" y="189.7">SPI_CS</text>
</g>
<g font-size="2.4">
<text x="34.6" y="37.7">2</text>
<text x="52.3" y="37.7">4</text>
<text x="43.7" y="47.6" transform="rotate(-90 43.7 47.6)">1</text>
<text x="144.7" y="49.6" transform="rotate(-90 144.7 49.6)">EXP</text>
<text x="147.5" y="49.6" transform="rotate(-90 147.5 49.6)">32</text>
<text x="150.3" y="49.6" transform="rotate(-90 150.3 49.6)">31</text>
<text x="153.2" y="49.6" transform="rotate(-90 153.2 49.6)">30</text>
<text x="156" y="49.6" transform="rotate(-90 156 49.6)">29</text>
<text x="158.7" y="49.6" transform="rotate(-90 158.7 49.6)">28</text>
<text x="161.6" y="49.6" transform="rotate(-90 161.6 49.6)">27</text>
<text x="164.4" y="49.6" transform="rotate(-90 164.4 49.6)">26</text>
<text x="167.2" y="49.6" transform="rotate(-90 167.2 49.6)">25</text>
<text x="146" y="59.4" transform="rotate(-90 146 59.4)">VSS</text>
<text x="34.6" y="65.8">4</text>
<text x="52.3" y="65.8">2</text>
<text x="148.8" y="61.6" transform="rotate(-90 148.8 61.6)">P0_17</text>
<text x="151.6" y="61.6" transform="rotate(-90 151.6 61.6)">P0_18</text>
<text x="154.4" y="61.6" transform="rotate(-90 154.4 61.6)">P0_19</text>
<text x="157.2" y="61.6" transform="rotate(-90 157.2 61.6)">P0_20</text>
<text x="160" y="61.6" transform="rotate(-90 160 61.6)">P0_21</text>
<text x="162.8" y="61.6" transform="rotate(-90 162.8 61.6)">P0_22</text>
<text x="165.6" y="61.6" transform="rotate(-90 165.6 61.6)">P0_23</text>
<text x="168.4" y="61.6" transform="rotate(-90 168.4 61.6)">P0_14</text>
<text x="124.4" y="71.4">2</text>
<text x="124.4" y="68.6">1</text>
<text x="130.8" y="69.8">P0_13</text>
<text x="162.3" y="69.8">P0_0/ISP_RX&lt;-</text>
<text x="184.2" y="68.6">24</text>
<text x="184.2" y="71.4">23</text>
<text x="43.7" y="75.7" transform="rotate(-90 43.7 75.7)">1</text>
<text x="124.4" y="74.2">3</text>
<text x="124.4" y="77">4</text>
<text x="130.8" y="75.4">P0_5/RESET</text>
<text x="130.8" y="72.6">P0_12/ISP</text>
<text x="173.5" y="72.6">P0_6</text>
<text x="173.5" y="75.4">P0_7</text>
<text x="184.2" y="74.2">22</text>
<text x="184.2" y="77">21</text>
<text x="124.4" y="82.6">6</text>
<text x="124.4" y="79.8">5</text>
<text x="130.8" y="83.9">P0_3/SWCLK</text>
<text x="130.8" y="78.3">P0_4/&lt;-ISP_TX</text>
<text x="130.8" y="81.1">P0_28</text>
<text x="172.7" y="78.3">AVDD</text>
<text x="172.9" y="81.1">AVSS</text>
<text x="174.1" y="83.9">VDD</text>
<text x="184.2" y="82.6">19</text>
<text x="184.2" y="79.8">20</text>
<text x="124.4" y="85.4">7</text>
<text x="124.4" y="88.3">8</text>
<text x="130.8" y="86.7">P0_2/SWDIO</text>
<text x="130.8" y="89.5">P0_11/SDA</text>
<text x="166.2" y="89.5">P0_9/XOUT</text>
<text x="168.9" y="86.7">P0_8/XIN</text>
<text x="184.2" y="85.4">18</text>
<text x="184.2" y="88.3">17</text>
<text x="29.6" y="91.7" transform="rotate(-90 29.6 91.7)">5</text>
<text x="46.5" y="91.7" transform="rotate(-90 46.5 91.7)">5</text>
<text x="29.6" y="103.8" transform="rotate(-90 29.6 103.8)">3</text>
<text x="46.5" y="103.8" transform="rotate(-90 46.5 103.8)">3</text>
<text x="146" y="102.9" transform="rotate(-90 146 102.9)">P0_10/SCL</text>
<text x="148.8" y="102.9" transform="rotate(-90 148.8 102.9)">P0_16</text>
<text x="151.6" y="102.9" transform="rotate(-90 151.6 102.9)">P0_27</text>
<text x="154.4" y="102.9" transform="rotate(-90 154.4 102.9)">P0_26</text>
<text x="157.2" y="102.9" transform="rotate(-90 157.2 102.9)">P0_25</text>
<text x="160" y="102.9" transform="rotate(-90 160 102.9)">P0_24</text>
<text x="162.8" y="102.9" transform="rotate(-90 162.8 102.9)">P0_15</text>
<text x="165.6" y="102.9" transform="rotate(-90 165.6 102.9)">P0_1</text>
<text x="144.7" y="109.4" transform="rotate(-90 144.7 109.4)">9</text>
<text x="147.5" y="110.7" transform="rotate(-90 147.5 110.7)">10</text>
<text x="150.3" y="110.5" transform="rotate(-90 150.3 110.5)">11</text>
<text x="153.2" y="110.7" transform="rotate(-90 153.2 110.7)">12</text>
<text x="156" y="110.7" transform="rotate(-90 156 110.7)">13</text>
<text x="158.7" y="110.7" transform="rotate(-90 158.7 110.7)">14</text>
<text x="161.6" y="110.7" transform="rotate(-90 161.6 110.7)">15</text>
<text x="164.4" y="110.7" transform="rotate(-90 164.4 110.7)">16</text>
<text x="214.2" y="130.3">1</text>
<text x="220.7" y="131.6">VIN</text>
<text x="230" y="131.6">VOUT1</text>
<text x="243.1" y="130.3">8</text>
<text x="30.6" y="137.2">X6-1</text>
<text x="212" y="133.1">2*2</text>
<text x="214.2" y="136">4</text>
<text x="220.7" y="134.4">GND</text>
<text x="220.7" y="137.2">EN2</text>
<text x="230" y="134.4">VOUT2</text>
<text x="234.6" y="137.2">NC</text>
<text x="241" y="136">6</text>
<text x="243.1" y="133.1">7</text>
<text x="30.6" y="140">X6-2</text>
<text x="214.2" y="138.8">5</text>
<text x="220.7" y="140">EN1</text>
<text x="234.6" y="140">NC</text>
<text x="241" y="138.8">3</text>
<text x="30.6" y="148.4">X5-1</text>
<text x="30.6" y="151.2">X5-2</text>
<text x="30.6" y="159.6">X3-1</text>
<text x="86.2" y="159.6">X1-1</text>
<text x="125.5" y="159.6">X2-1</text>
<text x="30.6" y="162.5">X3-2</text>
<text x="30.6" y="165.3">X3-3</text>
<text x="86.2" y="162.4">X1-2</text>
<text x="86.2" y="165.3">X1-3</text>
<text x="125.5" y="162.4">X2-2</text>
<text x="125.5" y="165.3">X2-3</text>
<text x="30.6" y="168.1">X3-4</text>
<text x="30.6" y="170.9">X3-5</text>
<text x="30.6" y="173.7">X3-6</text>
<text x="86.2" y="168.1">X1-4</text>
<text x="86.2" y="170.9">X1-5</text>
<text x="86.2" y="173.7">X1-6</text>
<text x="125.5" y="168.1">X2-4</text>
<text x="125.5" y="170.9">X2-5</text>
<text x="125.5" y="173.7">X2-6</text>
<text x="86.2" y="176.5">X1-7</text>
<text x="86.2" y="179.3">X1-8</text>
<text x="125.5" y="176.5">X2-7</text>
<text x="125.5" y="179.3">X2-8</text>
<text x="30.6" y="184.9">X4-1</text>
<text x="86.2" y="182.1">X1-9</text>
<text x="86.2" y="184.9">X1-10</text>
<text x="125.5" y="182.1">X2-9</text>
<text x="125.5" y="184.9">X2-10</text>
<text x="30.6" y="187.2">X4-2</text>
<text x="86.2" y="187.7">X1-11</text>
<text x="86.2" y="190.5">X1-12</text>
<text x="125.5" y="187.7">X2-11</text>
<text x="125.5" y="190.5">X2-12</text>
</g>
<g font-size="1.9">
<text x="32.1" y="94.2" transform="rotate(-90 32.1 94.2)">VCC</text>
<text x="49" y="94.2" transform="rotate(-90 49 94.2)">VCC</text>
<text x="32.1" y="104.1" transform="rotate(-90 32.1 104.1)">GND</text>
<text x="49" y="104.1" transform="rotate(-90 49 104.1)">GND</text>
</g>
</svg>
